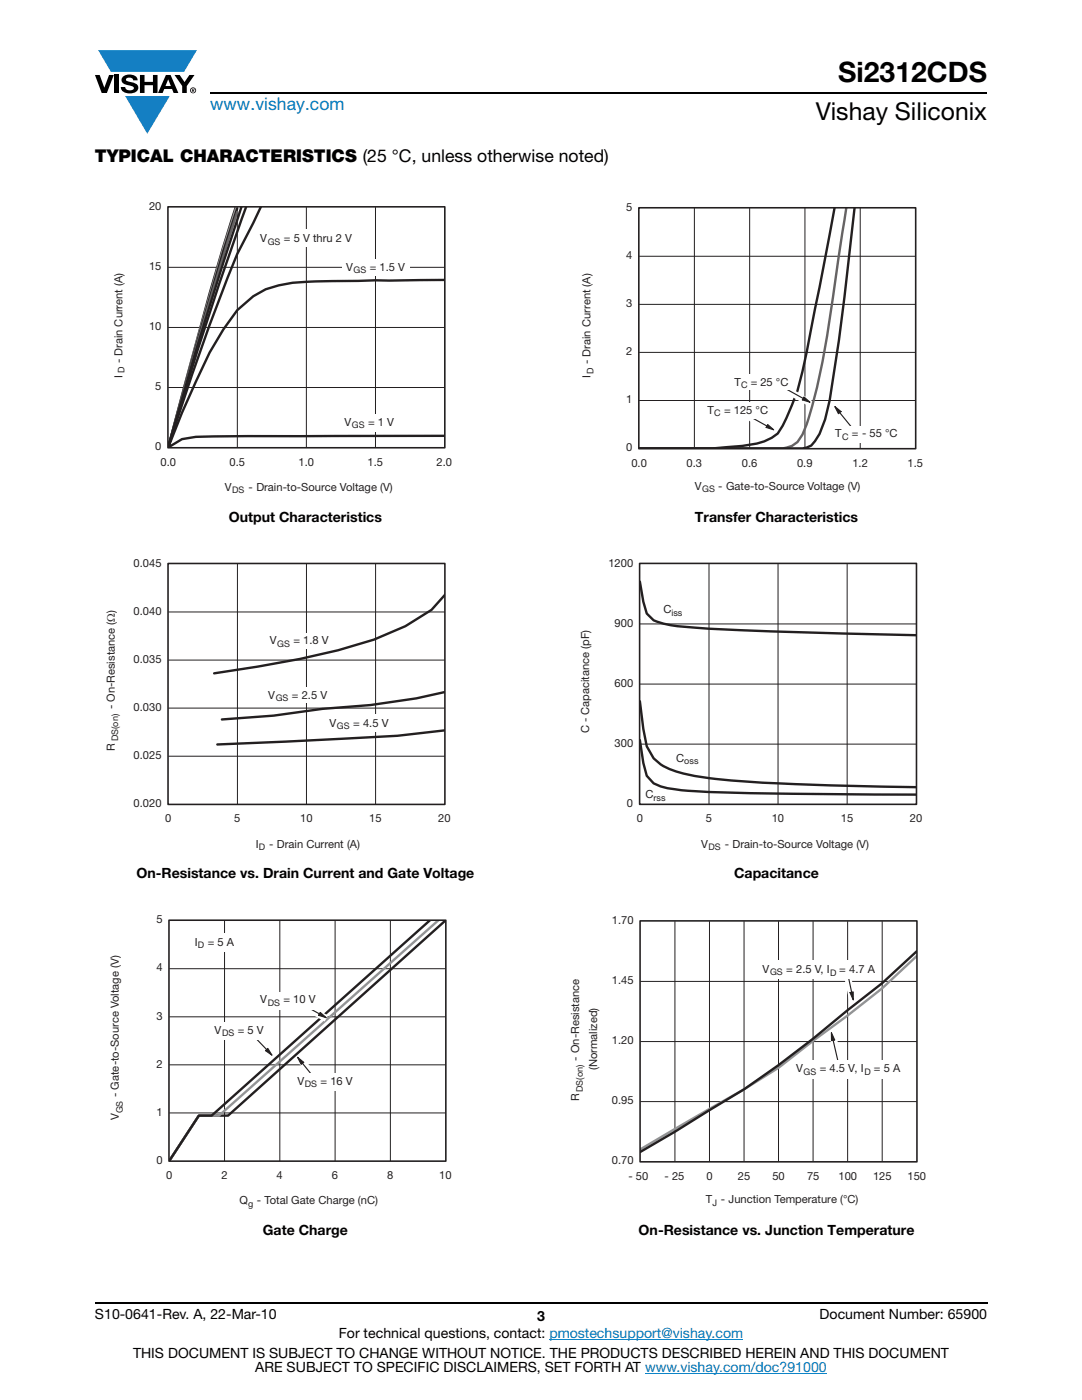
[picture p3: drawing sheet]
<svg xmlns="http://www.w3.org/2000/svg" width="216mm" height="279mm" viewBox="0 0 216 279" stroke-linecap="round" stroke-linejoin="round" font-family="sans-serif">
<g fill="#147fc3">
<path d="M19.6 10h19.7l-2.6 4.3h-1.1h-13.5z"/>
<path d="M25 19.2h8.9l-4.5 7.5z"/>
</g>
<g fill="#000">
<path d="M18.9 15h1l.9 2.5 1-2.5h.9l-1.4 3.6h-1zM22.9 15h.9v3.6h-.9zM24.6 15.3a2.1 2.1 0 0 1 2.8 .3l.1 .4h-.9a.79 .79 0 0 0-.7-.5 .79 .79 0 0 0-.8 .4l.3 .3 1 .2a1.08 1.08 0 0 1 1.2 1 1.08 1.08 0 0 1-1.1 1.2 1.73 1.73 0 0 1-2.4-1.2h.9a.96 .96 0 0 0 .8 .6 .96 .96 0 0 0 .9-.4 1.31 1.31 0 0 0-1.2-.6 1.03 1.03 0 0 1-1.1-.6 1.03 1.03 0 0 1 .2-1.1zM27.9 15h.9v1.3h1.7v-1.3h.9v3.6h-.9v-1.6h-1.7v1.6h-.9zM34.8 15h1.1l.9 1.4 1-1.4h1l-1.5 2.2v1.4h-.9v-1.4z"/>
<path d="M33.6 15.9l.5 1.3h-1.1zM33.1 15l-1.6 3.6h1l.3-.8h1.5l.3 .8h1l-1.6-3.6z"/>
<path d="M38.4 17.8h.2v.2h-.2zM38.3 17.7v.7h.1v-.3l.4 .3-.2-.3 .2-.2-.1-.2z"/>
<path d="M38.1 18a.46 .46 0 0 1 .9 0 .46 .46 0 0 1-.9 0zM37.9 18a.6 .6 0 0 0 1.2 0 .6 .6 0 0 0-1.2 0z"/>
</g>
<path d="M42 18.6h155M18.9 260h178.1" fill="none" stroke="#000" stroke-width=".36"/>
<path d="M109.6 267.3h38.7M128.7 274h36.3" fill="none" stroke="#007ec4" stroke-width=".2"/>
<path d="M22.6 40.1h67.6v58.7h-67.6z" fill="#fff"/>
<path d="M33.6 53.4h55.1M47.4 41.3v48M61.1 41.3v48M74.9 41.3v48M33.6 77.3h55.1M33.6 65.4h55.1" fill="none" stroke="#231f20" stroke-width=".2"/>
<path d="M47.1 41.3a924.4 924.4 0 0 0-13.5 48M47.3 41.6a807.5 807.5 0 0 0-11 37.6l-2.7 10.1M48.2 41.3l-.9 2.6a949.8 949.8 0 0 0-13.7 45.4M49.1 41.3a764.2 764.2 0 0 0-15.5 48M52.1 41.3l-1.6 3.2a94.5 94.5 0 0 0-6.2 13.8 525.9 525.9 0 0 0-10.7 31M88.7 55.9l-25.3 .3a45.8 45.8 0 0 0-7.8 .8l-2.6 .7-2.5 1.4-3.2 2.8-2.7 3.8-2.8 4.6-2.7 5.9-2.8 6.2-2.7 6.9M88.7 87l-44.5 .1a42.5 42.5 0 0 0-7.9 .5l-2.7 1.7" fill="none" stroke="#231f20" stroke-width=".48"/>
<path d="M47.2 41.3a961 961 0 0 0-13.6 48" fill="none" stroke="#929497" stroke-width=".48"/>
<path d="M47.3 42.3a1121 1121 0 0 0-13.7 47" fill="none" stroke="#636366" stroke-width=".48"/>
<path d="M33.5 41.3h55.3v48.1h-55.3z" fill="none" stroke="#231f20" stroke-width=".32"/>
<g fill="#fff">
<path d="M51.4 45.7h19.8v3.6h-19.8z"/>
<path d="M68.2 51.8h13.5v3.3h-13.5z"/>
<path d="M68.4 82.7h11.1v3.5h-11.1z"/>
<path d="M20.9 111.3h69v58.7h-69z"/>
</g>
<path d="M47.4 112.5v48M61.2 112.5v48M74.9 112.5v48M33.6 131.7h55.2M33.6 122.1h55.2M33.6 150.9h55.2M33.6 141.3h55.2" fill="none" stroke="#231f20" stroke-width=".2"/>
<path d="M88.8 118.7l-2.7 3-5.2 3.3-6.3 2.7a182.5 182.5 0 0 1-31.9 6.7M88.8 138.1l-5.7 1.3-9.2 1.3-9.6 .8-9.7 1.3-10.3 .8M88.8 145.8l-9.5 1-35.9 1.8" fill="none" stroke="#231f20" stroke-width=".48"/>
<path d="M33.5 112.5h55.3v48h-55.3z" fill="none" stroke="#231f20" stroke-width=".32"/>
<g fill="#fff">
<path d="M53.1 126.3h9.7v3.2h-9.7z"/>
<path d="M64.7 142.6h14v3.5h-14z"/>
<path d="M52.8 137.2h11.2v3.1h-11.2z"/>
<path d="M21.8 182.5h68.3v58.7h-68.3z"/>
</g>
<path d="M33.8 193.3h55.1M44.8 183.7v48M55.8 183.7v48M66.9 183.7v48M77.9 183.7v48M33.8 212.5h55.1M33.8 202.9h55.1M33.8 222.1h55.1" fill="none" stroke="#231f20" stroke-width=".2"/>
<path d="M85.8 183.7l-43.6 38.9h-2.5l-5.9 9.1 5.9-9.1h5.8l43.4-38.9" fill="none" stroke="#231f20" stroke-width=".48"/>
<path d="M87.5 183.7l-43.8 38.9h-4l-5.9 9.1" fill="none" stroke="#929497" stroke-width=".48"/>
<path d="M33.7 183.6h55.3v48.1h-55.3z" fill="none" stroke="#231f20" stroke-width=".32"/>
<path d="M58.9 211.3l1-.9 4.2 5.2-1 .8z" fill-rule="evenodd" fill="#fff"/>
<path d="M59.4 211l1.2 1-.5 .4z" fill="#231f20"/>
<path d="M59.4 211l1.2 1-.5 .4zM60.3 212.1l3 3.7" fill="none" stroke="#231f20" stroke-width=".23"/>
<path d="M57.8 214.3h15.1v3.4h-15.1z" fill="#fff"/>
<path d="M59.6 199.4l5.9 3.3-.7 1.2-5.8-3.3z" fill-rule="evenodd" fill="#fff"/>
<path d="M63.9 202.1l1.2 1-1.5-.5z" fill="#231f20"/>
<path d="M59.6 200.1l4.2 2.3M63.9 202.1l1.2 1-1.5-.5z" fill="none" stroke="#231f20" stroke-width=".23"/>
<path d="M49.2 206.5l.9-1 4.7 4.8-1 .9z" fill-rule="evenodd" fill="#fff"/>
<path d="M53 209.7l.4-.5 .9 1.4z" fill="#231f20"/>
<path d="M50 206.1l3.3 3.4M53 209.7l.4-.5 .9 1.4z" fill="none" stroke="#231f20" stroke-width=".23"/>
<g fill="#fff">
<path d="M37.7 186.4h11.1v3.6h-11.1z"/>
<path d="M50.4 198h14v3.4h-14z"/>
<path d="M41.3 204.1h13.7v3.5h-13.7z"/>
<path d="M116 40.3h68.2v58.4h-68.2z"/>
</g>
<path d="M127.5 51.1h55.2M138.6 41.5v48M149.6 41.5v48M160.6 41.5v48M171.6 41.5v48M127.5 79.9h55.2M127.5 70.3h55.2M127.5 60.7h55.2" fill="none" stroke="#231f20" stroke-width=".2"/>
<path d="M168.9 41.5l-2.8 18.8a145.6 145.6 0 0 1-5.1 24.4l-.9 2a4.5 4.5 0 0 1-3.9 2.8h-28.7" fill="none" stroke="#636366" stroke-width=".48"/>
<path d="M166.5 41.5l-3.9 20.2a189.1 189.1 0 0 1-3.5 16.3 37 37 0 0 1-3.9 8.5 11.9 11.9 0 0 1-7.1 2.5l-5.9 .5h-14.7h32.6l1.8-.6 1.6-2.3 1.1-2.9 1-3.8 1.8-12 3.1-26.4" fill="none" stroke="#231f20" stroke-width=".48"/>
<path d="M127.5 41.5h55.2v48h-55.2z" fill="none" stroke="#231f20" stroke-width=".32"/>
<path d="M156.2 76.6l5.8 3.2-.7 1.2-5.8-3.2z" fill-rule="evenodd" fill="#fff"/>
<path d="M160.4 79.2l1.2 1.1-1.5-.5z" fill="#231f20"/>
<path d="M156.2 77.2l4.1 2.4M160.4 79.2l1.2 1.1-1.5-.5z" fill="none" stroke="#231f20" stroke-width=".23"/>
<path d="M145.9 74.7h11.8v3h-11.8z" fill="#fff"/>
<path d="M148.9 82.1l5.8 3.2-.6 1.2-5.8-3.2z" fill-rule="evenodd" fill="#fff"/>
<path d="M153.2 84.7l1.2 1.1-1.5-.5z" fill="#231f20"/>
<path d="M148.9 82.7l4.2 2.4M153.2 84.7l1.2 1.1-1.5-.5z" fill="none" stroke="#231f20" stroke-width=".23"/>
<path d="M140.1 80.2h13.5v3.3h-13.5z" fill="#fff"/>
<path d="M166.1 81.4l1.1-.9 4.1 5.2-1 .9z" fill-rule="evenodd" fill="#fff"/>
<path d="M166.6 81.1l1.2 1-.5 .5z" fill="#231f20"/>
<path d="M166.6 81.1l1.2 1-.5 .5zM167.5 82.3l3 3.7" fill="none" stroke="#231f20" stroke-width=".23"/>
<g fill="#fff">
<path d="M166 85h13.8v3.3h-13.8z"/>
<path d="M115.7 111.2h68.3v58.8h-68.3z"/>
</g>
<path d="M141.5 112.5v48M155.2 112.5v48M169 112.5v48M127.7 136.5h55.2M127.7 124.5h55.2M127.7 148.5h55.2" fill="none" stroke="#231f20" stroke-width=".2"/>
<path d="M127.7 116.1l.7 4 .7 2.3 1.3 1.4a31.8 31.8 0 0 0 10 1.6l13.5 .6 28.9 .8M127.7 140l.7 5.5 .7 3.4a8 8 0 0 0 5.4 4.9 70.8 70.8 0 0 0 16.2 2.3l14.9 .6 17.2 .4M127.7 147.7l.7 4.6 .7 2.5 1.3 1.5a16.6 16.6 0 0 0 6.9 1.5l12.4 .5 33.1 .3" fill="none" stroke="#231f20" stroke-width=".48"/>
<path d="M127.6 112.4h55.3v48.1h-55.3z" fill="none" stroke="#231f20" stroke-width=".32"/>
<path d="M113.7 182.6h71.1v58.4h-71.1z" fill="#fff"/>
<path d="M127.8 195.9h55.1M134.7 183.8v48M141.6 183.8v48M148.5 183.8v48M155.3 183.8v48M162.2 183.8v48M169.1 183.8v48M176 183.8v48M127.8 219.8h55.1M127.8 207.9h55.1" fill="none" stroke="#231f20" stroke-width=".2"/>
<path d="M182.9 190.8l-6.9 6.5-6.9 5.4-6.9 5-6.9 5.4-6.9 4.3-20.6 12" fill="none" stroke="#929497" stroke-width=".48"/>
<path d="M182.9 189.9l-6.9 6.3-6.9 5.4-6.9 5.7-6.9 5.3-6.9 4.8-13.7 8.5-6.9 4" fill="none" stroke="#231f20" stroke-width=".48"/>
<path d="M127.7 183.8h55.3v48.1h-55.3z" fill="none" stroke="#231f20" stroke-width=".32"/>
<path d="M165.3 206.1l1.4-.3 1.5 6.5-1.4 .3z" fill-rule="evenodd" fill="#fff"/>
<path d="M165.9 206.1l.6 1.4-.6 .2z" fill="#231f20"/>
<path d="M165.9 206.1l.6 1.4-.6 .2zM166.2 207.5l1.1 4.6" fill="none" stroke="#231f20" stroke-width=".23"/>
<path d="M168.1 193.3l1.3-.3 1.4 6.5-1.3 .3z" fill-rule="evenodd" fill="#fff"/>
<path d="M169.6 198.1l.6-.1 .1 1.6z" fill="#231f20"/>
<path d="M169 193.5l1 4.6M169.6 198.1l.6-.1 .1 1.6z" fill="none" stroke="#231f20" stroke-width=".23"/>
<g fill="#fff">
<path d="M153.2 191.6h20.8v3.7h-20.8z"/>
<path d="M159.9 211.6h19.6v3.7h-19.6z"/>
</g>
<text font-size="5.6" x="167.3" y="16.4">Si2312CDS</text>
<text font-size="4.9" x="162.8" y="24">Vishay Siliconix</text>
<text font-size="3.5" fill="#007ec4" x="42" y="21.9">www.vishay.com</text>
<text font-size="3.5" x="18.9" y="32.3">TYPICAL CHARACTERISTICS (25 °C, unless otherwise noted)</text>
<g font-size="2.8">
<text x="45.7" y="104.1">Output Characteristics</text>
<text x="138.7" y="104.1">Transfer Characteristics</text>
<text x="27.2" y="175.3">On-Resistance vs. Drain Current and Gate Voltage</text>
<text x="146.5" y="175.3">Capacitance</text>
<text x="52.5" y="246.5">Gate Charge</text>
<text x="127.4" y="246.5">On-Resistance vs. Junction Temperature</text>
<text x="18.9" y="263.3">S10-0641-Rev. A, 22-Mar-10</text>
<text x="107.2" y="263.6">3</text>
<text x="163.6" y="263.3">Document Number: 65900</text>
<text x="67.6" y="267.1">For technical questions, contact: pmostechsupport@vishay.com</text>
<text x="26.5" y="271">THIS DOCUMENT IS SUBJECT TO CHANGE WITHOUT NOTICE. THE PRODUCTS DESCRIBED HEREIN AND THIS DOCUMENT</text>
<text x="50.9" y="273.8">ARE SUBJECT TO SPECIFIC DISCLAIMERS, SET FORTH AT www.vishay.com/doc?91000</text>
</g>
<g font-size="2.2" fill="#231f20">
<text x="29.8" y="41.9">20</text>
<text x="125" y="42.1">5</text>
<text x="29.8" y="53.9">15</text>
<text x="51.9" y="48.4">V</text>
<text x="56.7" y="48.4">= 5 V thru 2 V</text>
<text x="125" y="51.7">4</text>
<text x="69.1" y="54.1">V</text>
<text x="73.8" y="54.1">= 1.5 V</text>
<text x="29.8" y="65.9">10</text>
<text x="125" y="61.3">3</text>
<text x="125" y="70.9">2</text>
<text x="24.4" y="75.4" transform="rotate(-90 24.4 75.4)">I</text>
<text x="24.4" y="72.5" transform="rotate(-90 24.4 72.5)">- Drain Current (A)</text>
<text x="31" y="77.9">5</text>
<text x="117.8" y="75.5" transform="rotate(-90 117.8 75.5)">I</text>
<text x="117.8" y="72.6" transform="rotate(-90 117.8 72.6)">- Drain Current (A)</text>
<text x="146.5" y="77">T</text>
<text x="149.8" y="77">= 25 °C</text>
<text x="125" y="80.5">1</text>
<text x="141.2" y="82.5">T</text>
<text x="144.5" y="82.5">= 125 °C</text>
<text x="31" y="89.9">0</text>
<text x="68.7" y="85">V</text>
<text x="73.5" y="85">= 1 V</text>
<text x="166.7" y="87.3">T</text>
<text x="170" y="87.3">= - 55 °C</text>
<text x="32" y="92.9">0.0</text>
<text x="45.8" y="92.9">0.5</text>
<text x="59.6" y="92.9">1.0</text>
<text x="73.4" y="92.9">1.5</text>
<text x="87.1" y="92.9">2.0</text>
<text x="125" y="90.1">0</text>
<text x="126" y="93.1">0.0</text>
<text x="137" y="93.1">0.3</text>
<text x="148" y="93.1">0.6</text>
<text x="159.1" y="93.1">0.9</text>
<text x="170.1" y="93.1">1.2</text>
<text x="181.1" y="93.1">1.5</text>
<text x="44.9" y="98">V</text>
<text x="49.6" y="98">- Drain-to-Source Voltage (V)</text>
<text x="138.6" y="97.8">V</text>
<text x="143.3" y="97.8">- Gate-to-Source Voltage (V)</text>
<text x="26.7" y="113.1">0.045</text>
<text x="121.4" y="113.1">1200</text>
<text x="26.7" y="122.7">0.040</text>
<text x="122.6" y="125.1">900</text>
<text x="132.4" y="122.4">C</text>
<text x="53.8" y="128.6">V</text>
<text x="58.5" y="128.6">= 1.8 V</text>
<text x="26.7" y="132.3">0.035</text>
<text x="122.6" y="137.1">600</text>
<text x="22.9" y="141.6" transform="rotate(-90 22.9 141.6)">- On-Resistance (Ω)</text>
<text x="26.7" y="141.9">0.030</text>
<text x="53.5" y="139.4">V</text>
<text x="58.3" y="139.4">= 2.5 V</text>
<text x="22.9" y="149.8" transform="rotate(-90 22.9 149.8)">R</text>
<text x="65.8" y="145.1">V</text>
<text x="70.5" y="145.1">= 4.5 V</text>
<text x="117.6" y="146.3" transform="rotate(-90 117.6 146.3)">C - Capacitance (pF)</text>
<text x="122.6" y="149.1">300</text>
<text x="26.7" y="151.5">0.025</text>
<text x="134.9" y="152.1">C</text>
<text x="26.7" y="161.1">0.020</text>
<text x="125.1" y="161">0</text>
<text x="128.8" y="159.3">C</text>
<text x="33" y="164.1">0</text>
<text x="46.7" y="164.1">5</text>
<text x="59.9" y="164.1">10</text>
<text x="73.7" y="164.1">15</text>
<text x="87.5" y="164.1">20</text>
<text x="127.1" y="164.1">0</text>
<text x="140.8" y="164.1">5</text>
<text x="154" y="164.1">10</text>
<text x="167.8" y="164.1">15</text>
<text x="181.6" y="164.1">20</text>
<text x="51" y="169.2">I</text>
<text x="53.7" y="169.2">- Drain Current (A)</text>
<text x="139.9" y="169.2">V</text>
<text x="144.6" y="169.2">- Drain-to-Source Voltage (V)</text>
<text x="31.2" y="184.3">5</text>
<text x="122.1" y="184.4">1.70</text>
<text x="38.9" y="188.8">I</text>
<text x="41.5" y="188.8">= 5 A</text>
<text x="31.2" y="193.9">4</text>
<text x="122.1" y="196.4">1.45</text>
<text x="152.2" y="194.2">V</text>
<text x="156.9" y="194.2">= 2.5 V, I</text>
<text x="167.5" y="194.2">= 4.7 A</text>
<text x="31.2" y="203.5">3</text>
<text x="51.9" y="200.2">V</text>
<text x="56.6" y="200.2">= 10 V</text>
<text x="42.8" y="206.4">V</text>
<text x="47.5" y="206.4">= 5 V</text>
<text x="122.1" y="208.4">1.20</text>
<text x="31.2" y="213.1">2</text>
<text x="115.5" y="211.7" transform="rotate(-90 115.5 211.7)">- On-Resistance</text>
<text x="119.2" y="213.6" transform="rotate(-90 119.2 213.6)">(Normalized)</text>
<text x="158.9" y="214">V</text>
<text x="163.6" y="214">= 4.5 V, I</text>
<text x="174.4" y="214">= 5 A</text>
<text x="23.7" y="218.9" transform="rotate(-90 23.7 218.9)">- Gate-to-Source Voltage (V)</text>
<text x="59.3" y="216.5">V</text>
<text x="64" y="216.5">= 16 V</text>
<text x="115.5" y="219.6" transform="rotate(-90 115.5 219.6)">R</text>
<text x="122.1" y="220.4">0.95</text>
<text x="23.7" y="223.6" transform="rotate(-90 23.7 223.6)">V</text>
<text x="31.2" y="222.7">1</text>
<text x="31.2" y="232.2">0</text>
<text x="122.1" y="232.4">0.70</text>
<text x="33.2" y="235.3">0</text>
<text x="44.2" y="235.3">2</text>
<text x="55.2" y="235.3">4</text>
<text x="66.2" y="235.3">6</text>
<text x="77.3" y="235.3">8</text>
<text x="87.6" y="235.3">10</text>
<text x="125.4" y="235.4">- 50</text>
<text x="132.6" y="235.4">- 25</text>
<text x="141" y="235.4">0</text>
<text x="147.3" y="235.4">25</text>
<text x="154.1" y="235.4">50</text>
<text x="161" y="235.4">75</text>
<text x="167.3" y="235.4">100</text>
<text x="174.2" y="235.4">125</text>
<text x="181.1" y="235.4">150</text>
<text x="47.8" y="240.3">Q</text>
<text x="51.2" y="240.3">- Total Gate Charge (nC)</text>
<text x="140.8" y="240.2">T</text>
<text x="143.8" y="240.2">- Junction Temperature (°C)</text>
</g>
<g font-size="1.8" fill="#231f20">
<text x="53.4" y="48.8">GS</text>
<text x="70.5" y="54.6">GS</text>
<text x="24.8" y="74.4" transform="rotate(-90 24.8 74.4)">D</text>
<text x="118.4" y="74.5" transform="rotate(-90 118.4 74.5)">D</text>
<text x="147.9" y="77.5">C</text>
<text x="142.5" y="83">C</text>
<text x="70.2" y="85.4">GS</text>
<text x="168" y="87.8">C</text>
<text x="46.3" y="98.5">DS</text>
<text x="140.1" y="98.3">GS</text>
<text x="134" y="122.9">iss</text>
<text x="55.3" y="129.1">GS</text>
<text x="55" y="139.9">GS</text>
<text x="23.6" y="147.9" transform="rotate(-90 23.6 147.9)">DS(on)</text>
<text x="67.2" y="145.5">GS</text>
<text x="136.5" y="152.6">oss</text>
<text x="130.4" y="159.8">rss</text>
<text x="51.7" y="169.6">D</text>
<text x="141.4" y="169.7">DS</text>
<text x="39.5" y="189.3">D</text>
<text x="153.7" y="194.7">GS</text>
<text x="165.7" y="194.8">D</text>
<text x="53.4" y="200.7">DS</text>
<text x="44.3" y="206.9">DS</text>
<text x="160.4" y="214.5">GS</text>
<text x="172.5" y="214.5">D</text>
<text x="60.8" y="217">DS</text>
<text x="116.3" y="217.9" transform="rotate(-90 116.3 217.9)">DS(on)</text>
<text x="24.5" y="222.2" transform="rotate(-90 24.5 222.2)">GS</text>
<text x="49.5" y="240.8">g</text>
<text x="142.2" y="240.7">J</text>
</g>
</svg>
